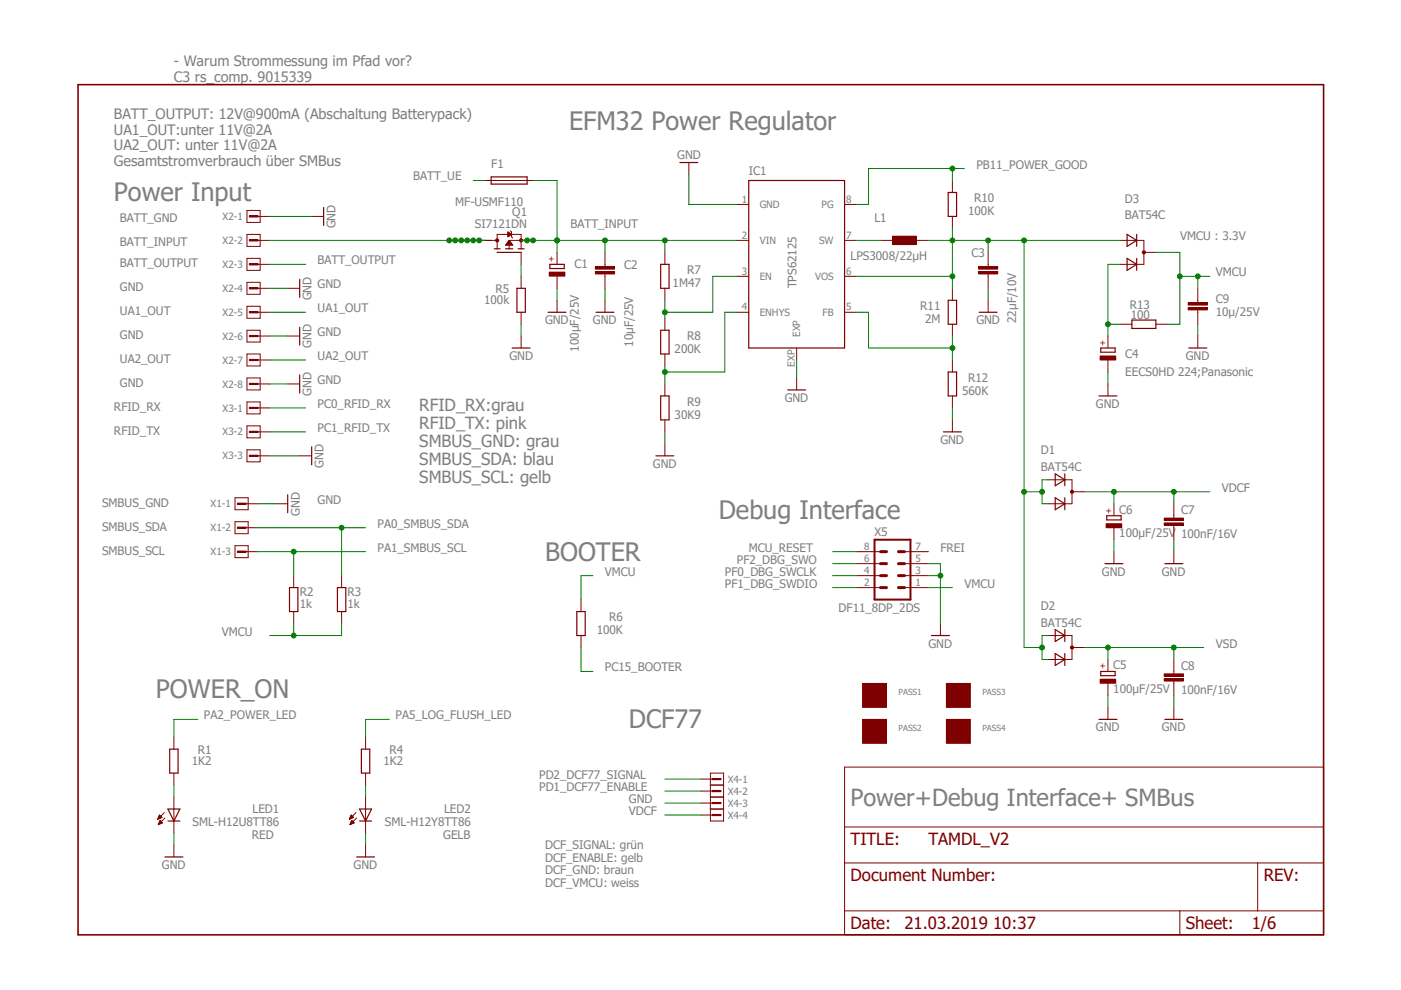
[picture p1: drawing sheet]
<svg xmlns="http://www.w3.org/2000/svg" width="297mm" height="210mm" viewBox="0 0 297 210" stroke-linecap="round" stroke-linejoin="round" font-family="sans-serif">
<path d="M16.5 17.9h264.1v180.3h-264.1z" fill="none" stroke="#7f0000" stroke-width=".34"/>
<g fill="none" stroke="#7f0000" stroke-width=".21">
<path d="M66.1 45.9h2.5M110.5 58.6v2.5M110.5 66.2v2.5M110.5 71.2v2.6M62.3 122v2.6M62.3 129.7v2.5M72.4 122v2.6M72.4 129.7v2.5M179.1 162.6h101.5v35.6h-101.5zM179.1 175.3h101.5M179.1 183h101.5M179.1 193.1h101.5"/>
<path d="M250.1 193.1v5.1M266.7 183v10.1"/>
</g>
<path d="M68.6 44v3.8M108.6 73.8h3.8M109.6 61.1h1.8v5.1h-1.8zM61.4 124.6h1.8v5.1h-1.8zM71.5 124.6h1.8v5.1h-1.8z" fill="none" stroke="#7f0000" stroke-width=".25"/>
<circle cx="110.5" cy="51" r=".33" fill="#7f0000"/>
<circle cx="110.5" cy="51" r=".33" fill="none" stroke="#7f0000" stroke-width=".21"/>
<circle cx="105.4" cy="51" r=".33" fill="#7f0000"/>
<g fill="none" stroke="#7f0000" stroke-width=".21">
<path d="M95.2 51h10.2M105.4 52.7v-3h5.1v3M107.3 51.9h1.4M107.3 51.8h1.3M107.4 51.7h1.1M107.4 51.6h1.1M107.5 51.5h.9M107.6 51.4h.7M107.7 51.4h.5M107.7 49.2l.8 .5-.8 .5zM107.7 50.1h.1M107.7 50h.2"/>
<path d="M107.7 50h.4M107.7 49.8h.5M107.7 49.7h.8M107.7 49.6h.6M107.7 49.5h.5M107.7 49.4h.3M107.7 49.3h.2M107.7 49.2h.1M107.7 51.3h.5M107.8 51.2h.3M107.9 51.1h.2M107.9 51v1.7"/>
<path d="M107.9 51l.8 1h-1.5zM108.2 48.9l.3 .3v1l.2 .3M110.5 53.5v2.5M113 51h-5.1M181.6 119.5h5.1M181.6 117h5.1M191.8 119.5h5M191.8 117h5M181.6 124.6h5.1M181.6 122h5.1M191.8 124.6h5M191.8 122h5"/>
<path d="M199.4 132.2v2.5M36.9 156.3v2.5M33.4 173.7h.1M33.5 173.6h.2M33.5 173.5h.4M33.6 173.4h.5M33.6 174.8h.1M33.6 173.3h.7M33.6 174.8h.2M33.7 173.2h.5M33.7 173.1h.5M33.7 174.7h.3"/>
<path d="M33.7 173.1h.4M33.7 174.6h.5M33.7 173h.3M33.7 174.5h.7M33.7 174.4h.7M33.8 172.9h.1M33.8 174.3h.5M33.8 174.2h.4M33.9 174.1h.2M33.9 174h.1M33.9 173.9l.6 .6-.9 .3zM34.3 173.3l-.5-.5-.4 .9"/>
<path d="M34.3 173.3l-.9 .4M34.8 172.3l-1.4 1.4M35 173.4l-1.4 1.4M36.9 163.9v2.6M36.9 169v7.6M36.9 179.2v2.5"/>
<circle cx="105.4" cy="51" r=".33"/>
</g>
<path d="M104.8 52.7h1.2M105.4 53.5h5.1M107.2 52.7h1.5M109.9 52.7h1.2M233.4 73.8h3v.9h-3zM197.5 134.7h3.8M36 158.8h1.8v5.1h-1.8zM35.6 171.5h2.5l-1.2 2.6zM35.6 174.1h2.5M35 181.7h3.8" fill="none" stroke="#7f0000" stroke-width=".25"/>
<path d="M185.4 114.4h7.6v12.7h-7.6z" fill="none" stroke="#7f0000" stroke-width=".42"/>
<path d="M186.7 117h1.3M186.7 119.5h1.3M190.5 117h1.3M190.5 119.5h1.3M186.7 122h1.3M186.7 124.6h1.3M190.5 122h1.3M190.5 124.6h1.3" fill="none" stroke="#7f0000" stroke-width=".63"/>
<path d="M233.3 75.5h3.3v.8h-3.3z" fill-rule="evenodd" fill="#7f0000"/>
<path d="M233.3 75.5h3.3v.8h-3.3zM234.9 71.2v2.6M234.9 76.3v2.6M254 63.7v.5M254 65.7v.5M234.9 81.4v2.5" fill="none" stroke="#7f0000" stroke-width=".21"/>
<path d="M233 83.9h3.8" fill="none" stroke="#7f0000" stroke-width=".25"/>
<path d="M251.9 64.2h4.1v.5h-4.1z" fill-rule="evenodd" fill="#7f0000"/>
<path d="M251.9 64.2h4.1v.5h-4.1z" fill="none" stroke="#7f0000" stroke-width=".21"/>
<path d="M251.9 65.2h4.1v.5h-4.1z" fill-rule="evenodd" fill="#7f0000"/>
<g fill="none" stroke="#7f0000" stroke-width=".21">
<path d="M118.1 63.7v2.5M237.4 68.7h2.6M245.1 68.7h2.5M251.9 65.2h4.1v.5h-4.1zM254 61.1v2.6M254 66.2v2.5M254 71.2v2.6M77.5 156.3v2.5M74.1 173.7h.1M74.1 173.6h.2M74.2 173.5h.3M74.2 173.4h.5"/>
<path d="M74.2 173.3h.7M74.2 174.8h.1M74.2 173.2h.7M74.2 174.8h.2M74.2 174.7h.4M74.3 173.1h.5M74.3 174.6h.5M74.3 173.1h.4M74.3 174.5h.8M74.4 173h.2M74.4 174.4h.6M74.4 172.9h.1"/>
<path d="M74.4 174.3h.5M74.5 174.2h.3M74.5 174.1h.3M74.5 174h.1M74.6 173.9l.5 .6-.9 .3zM75 173.3l-.5-.5-.4 .9M75 173.3l-.9 .4M75.5 172.3l-1.4 1.4M75.6 173.4l-1.4 1.4M77.5 163.9v2.6M77.5 169v7.6M77.5 179.2v2.5"/>
</g>
<path d="M116.6 56h3v.9h-3zM116.2 66.2h3.8M240 67.9h5.1v1.7h-5.1zM252 73.8h3.9M76.6 158.8h1.8v5.1h-1.8zM76.2 171.5h2.6l-1.3 2.6zM76.2 174.1h2.6M75.6 181.7h3.8" fill="none" stroke="#7f0000" stroke-width=".25"/>
<path d="M116.5 57.7h3.3v.8h-3.3z" fill-rule="evenodd" fill="#7f0000"/>
<path d="M116.5 57.7h3.3v.8h-3.3zM118.1 53.5v2.5M118.1 58.6v2.5M128.3 56v.6M128.3 58.1v.5" fill="none" stroke="#7f0000" stroke-width=".21"/>
<path d="M126.2 57.6h4.1v.5h-4.1z" fill-rule="evenodd" fill="#7f0000"/>
<path d="M126.2 57.6h4.1v.5h-4.1z" fill="none" stroke="#7f0000" stroke-width=".21"/>
<path d="M126.2 56.6h4.1v.5h-4.1z" fill-rule="evenodd" fill="#7f0000"/>
<g fill="none" stroke="#7f0000" stroke-width=".21">
<path d="M146 34.5v2.5M201.9 38.3v2.5M126.2 56.6h4.1v.5h-4.1zM128.3 53.5v2.5M128.3 58.6v2.5M141 53.5v2.5M156.2 51h2.5M156.2 58.6h2.5M156.2 43.3h2.5M179.1 51h2.5M179.1 58.6h2.5M179.1 43.3h2.5"/>
<path d="M201.9 45.9v2.5M209.5 56v.6M209.5 58.1v.5M128.3 63.7v2.5M141 61.1v2.6M141 67.5v2.5M141 75.1v2.5M156.2 66.2h2.5M168.9 73.8v2.5M179.1 66.2h2.5M201.9 61.1v2.6M201.9 68.7v2.5"/>
<path d="M201.9 76.3v2.6M141 81.4v2.5M141 89v2.6M141 94.1v2.5M168.9 80.1v2.6M201.9 83.9v2.6"/>
</g>
<path d="M144.1 34.5h3.9M158.7 38.3h20.4v35.5h-20.4zM140.1 56h1.8v5.1h-1.8zM201 40.8h1.8v5.1h-1.8zM126.4 66.2h3.8M140.1 70h1.8v5.1h-1.8zM201 78.9h1.8v5h-1.8zM201 63.7h1.8v5h-1.8zM139.1 96.6h3.8M140.1 83.9h1.8v5.1h-1.8zM167 82.7h3.8" fill="none" stroke="#7f0000" stroke-width=".25"/>
<path d="M207.5 57.6h4v.5h-4z" fill-rule="evenodd" fill="#7f0000"/>
<path d="M207.5 57.6h4v.5h-4z" fill="none" stroke="#7f0000" stroke-width=".21"/>
<path d="M207.5 56.6h4v.5h-4z" fill-rule="evenodd" fill="#7f0000"/>
<path d="M207.5 56.6h4v.5h-4zM209.5 53.5v2.5M209.5 58.6v2.5M209.5 63.7v2.5M201.9 89v2.6" fill="none" stroke="#7f0000" stroke-width=".21"/>
<path d="M207.6 66.2h3.8M200 91.6h3.8" fill="none" stroke="#7f0000" stroke-width=".25"/>
<path d="M189.2 50.1h5.1v1.8h-5.1z" fill-rule="evenodd" fill="#7f0000"/>
<path d="M186.7 51h2.5M189.2 50.1h5.1v1.8h-5.1zM194.3 51h2.5" fill="none" stroke="#7f0000" stroke-width=".21"/>
<path d="M182.9 144.9h5.1v5.1h-5.1z" fill-rule="evenodd" fill="#7f0000"/>
<path d="M182.9 144.9h5.1v5.1h-5.1z" fill="none" stroke="#7f0000" stroke-width=".21"/>
<path d="M200.7 144.9h5v5.1h-5z" fill-rule="evenodd" fill="#7f0000"/>
<path d="M200.7 144.9h5v5.1h-5z" fill="none" stroke="#7f0000" stroke-width=".21"/>
<circle cx="227.3" cy="104.3" r=".33" fill="#7f0000"/>
<g fill="none" stroke="#7f0000" stroke-width=".21">
<path d="M222.2 101.7h5.1v5.1h-5.1M227.3 104.3h2.5"/>
<circle cx="227.3" cy="104.3" r=".33"/>
</g>
<path d="M223.7 100.5l2.1 1.2-2.1 1.3zM223.7 105.5l2.1 1.3-2.1 1.3zM225.8 100.5v2.5M225.8 105.5v2.6" fill="none" stroke="#7f0000" stroke-width=".25"/>
<circle cx="227.3" cy="137.3" r=".33" fill="#7f0000"/>
<g fill="none" stroke="#7f0000" stroke-width=".21">
<path d="M222.2 134.7h5.1v5.1h-5.1M227.3 137.3h2.5"/>
<circle cx="227.3" cy="137.3" r=".33"/>
</g>
<path d="M234.7 109.3h3v.9h-3zM223.7 133.5l2.1 1.2-2.1 1.3zM223.7 138.6l2.1 1.2-2.1 1.3zM225.8 133.5v2.5M225.8 138.6v2.5" fill="none" stroke="#7f0000" stroke-width=".25"/>
<path d="M234.5 111h3.3v.9h-3.3z" fill-rule="evenodd" fill="#7f0000"/>
<path d="M234.5 111h3.3v.9h-3.3zM236.2 106.8v2.5M236.2 111.9v2.5" fill="none" stroke="#7f0000" stroke-width=".21"/>
<path d="M233.4 142.4h3v.9h-3z" fill="none" stroke="#7f0000" stroke-width=".25"/>
<path d="M233.3 144h3.3v.9h-3.3z" fill-rule="evenodd" fill="#7f0000"/>
<path d="M248.9 109.3v.6M248.9 111.4v.5M234.9 139.8v2.6M233.3 144h3.3v.9h-3.3zM234.9 144.9v2.5" fill="none" stroke="#7f0000" stroke-width=".21"/>
<path d="M246.8 110.9h4.1v.5h-4.1z" fill-rule="evenodd" fill="#7f0000"/>
<path d="M246.8 110.9h4.1v.5h-4.1z" fill="none" stroke="#7f0000" stroke-width=".21"/>
<path d="M246.8 109.9h4.1v.5h-4.1z" fill-rule="evenodd" fill="#7f0000"/>
<path d="M246.8 109.9h4.1v.5h-4.1zM248.9 106.8v2.5M248.9 111.9v2.5M248.9 142.4v.5M248.9 144.4v.5" fill="none" stroke="#7f0000" stroke-width=".21"/>
<path d="M246.8 143.9h4.1v.5h-4.1z" fill-rule="evenodd" fill="#7f0000"/>
<path d="M246.8 143.9h4.1v.5h-4.1z" fill="none" stroke="#7f0000" stroke-width=".21"/>
<path d="M246.8 142.9h4.1v.5h-4.1z" fill-rule="evenodd" fill="#7f0000"/>
<path d="M248.9 139.8v2.6M246.8 142.9h4.1v.5h-4.1zM248.9 144.9v2.5" fill="none" stroke="#7f0000" stroke-width=".21"/>
<circle cx="242.5" cy="53.5" r=".33" fill="#7f0000"/>
<g fill="none" stroke="#7f0000" stroke-width=".21">
<path d="M102.9 38.3h10.1M237.4 51h5.1v5h-5.1M242.5 53.5h2.6M61 61.1h2.5M61 71.2h2.5M61 81.4h2.5M49.8 105.5h2.8v2.6h-2.8zM52.1 106.8h2.5M58.5 106.8h2.5M236.2 117v2.5M248.9 117v2.5M234.9 150v2.5"/>
<path d="M248.9 150v2.5"/>
<circle cx="242.5" cy="53.5" r=".33"/>
</g>
<g fill="none" stroke="#7f0000" stroke-width=".25">
<path d="M104.1 37.5h7.7v1.5h-7.7zM63.5 59.2v3.8M239 49.7l2 1.3-2 1.2zM239 54.8l2 1.2-2 1.3zM241 49.7v2.5M241 54.8v2.5M63.5 69.4v3.8M63.5 79.5v3.8M61 104.9v3.8M234.3 119.5h3.8M247 119.5h3.8M233 152.5h3.8"/>
<path d="M247 152.5h3.8"/>
</g>
<path d="M50.3 106.7h1.9v.2h-1.9z" fill-rule="evenodd" fill="#7f0000"/>
<path d="M49.8 110.6h2.8v2.6h-2.8zM50.3 106.7h1.9v.2h-1.9zM52.1 111.9h2.5" fill="none" stroke="#7f0000" stroke-width=".21"/>
<path d="M50.3 111.8h1.9v.2h-1.9z" fill-rule="evenodd" fill="#7f0000"/>
<path d="M49.8 115.7h2.8v2.5h-2.8zM50.3 111.8h1.9v.2h-1.9zM52.1 117h2.5" fill="none" stroke="#7f0000" stroke-width=".21"/>
<path d="M50.3 116.8h1.9v.3h-1.9z" fill-rule="evenodd" fill="#7f0000"/>
<path d="M50.3 116.8h1.9v.3h-1.9zM148.6 165.2h2.5M150.6 163.9h2.8v2.6h-2.8z" fill="none" stroke="#7f0000" stroke-width=".21"/>
<path d="M151 165.1h1.9v.2h-1.9z" fill-rule="evenodd" fill="#7f0000"/>
<path d="M148.6 167.7h2.5M150.6 166.5h2.8v2.5h-2.8zM151 165.1h1.9v.2h-1.9z" fill="none" stroke="#7f0000" stroke-width=".21"/>
<path d="M151 167.6h1.9v.3h-1.9z" fill-rule="evenodd" fill="#7f0000"/>
<path d="M148.6 170.3h2.5M150.6 169h2.8v2.5h-2.8zM151 167.6h1.9v.3h-1.9z" fill="none" stroke="#7f0000" stroke-width=".21"/>
<path d="M151 170.1h1.9v.3h-1.9z" fill-rule="evenodd" fill="#7f0000"/>
<path d="M148.6 172.8h2.5M150.6 171.5h2.8v2.6h-2.8zM151 170.1h1.9v.3h-1.9z" fill="none" stroke="#7f0000" stroke-width=".21"/>
<path d="M151 172.7h1.9v.2h-1.9z" fill-rule="evenodd" fill="#7f0000"/>
<path d="M151 172.7h1.9v.2h-1.9z" fill="none" stroke="#7f0000" stroke-width=".21"/>
<path d="M182.9 152.5h5.1v5.1h-5.1z" fill-rule="evenodd" fill="#7f0000"/>
<path d="M182.9 152.5h5.1v5.1h-5.1z" fill="none" stroke="#7f0000" stroke-width=".21"/>
<path d="M200.7 152.5h5v5.1h-5z" fill-rule="evenodd" fill="#7f0000"/>
<path d="M52.4 85.2h2.8v2.6h-2.8zM54.6 86.5h2.6M63.5 96.6h2.6M200.7 152.5h5v5.1h-5z" fill="none" stroke="#7f0000" stroke-width=".21"/>
<path d="M66.1 94.7v3.9" fill="none" stroke="#7f0000" stroke-width=".25"/>
<path d="M52.9 86.4h1.8v.2h-1.8z" fill-rule="evenodd" fill="#7f0000"/>
<path d="M52.4 90.3h2.8v2.5h-2.8zM52.9 86.4h1.8v.2h-1.8zM54.6 91.6h2.6" fill="none" stroke="#7f0000" stroke-width=".21"/>
<path d="M52.9 91.4h1.8v.3h-1.8z" fill-rule="evenodd" fill="#7f0000"/>
<path d="M52.4 95.4h2.8v2.5h-2.8zM52.9 91.4h1.8v.3h-1.8zM54.6 96.6h2.6" fill="none" stroke="#7f0000" stroke-width=".21"/>
<path d="M52.9 96.5h1.8v.3h-1.8z" fill-rule="evenodd" fill="#7f0000"/>
<path d="M52.4 44.6h2.8v2.6h-2.8zM54.6 45.9h2.6M52.9 96.5h1.8v.3h-1.8z" fill="none" stroke="#7f0000" stroke-width=".21"/>
<path d="M52.9 45.8h1.8v.2h-1.8z" fill-rule="evenodd" fill="#7f0000"/>
<path d="M52.4 49.7h2.8v2.5h-2.8zM52.9 45.8h1.8v.2h-1.8zM54.6 51h2.6" fill="none" stroke="#7f0000" stroke-width=".21"/>
<path d="M52.9 50.8h1.8v.3h-1.8z" fill-rule="evenodd" fill="#7f0000"/>
<path d="M52.4 54.8h2.8v2.5h-2.8zM52.9 50.8h1.8v.3h-1.8zM54.6 56h2.6" fill="none" stroke="#7f0000" stroke-width=".21"/>
<path d="M52.9 55.9h1.8v.3h-1.8z" fill-rule="evenodd" fill="#7f0000"/>
<path d="M52.4 59.9h2.8v2.5h-2.8zM52.9 55.9h1.8v.3h-1.8zM54.6 61.1h2.6" fill="none" stroke="#7f0000" stroke-width=".21"/>
<path d="M52.9 61h1.8v.3h-1.8z" fill-rule="evenodd" fill="#7f0000"/>
<path d="M52.4 64.9h2.8v2.6h-2.8zM52.9 61h1.8v.3h-1.8zM54.6 66.2h2.6" fill="none" stroke="#7f0000" stroke-width=".21"/>
<path d="M52.9 66.1h1.8v.2h-1.8z" fill-rule="evenodd" fill="#7f0000"/>
<path d="M52.4 70h2.8v2.5h-2.8zM52.9 66.1h1.8v.2h-1.8zM54.6 71.2h2.6" fill="none" stroke="#7f0000" stroke-width=".21"/>
<path d="M52.9 71.1h1.8v.3h-1.8z" fill-rule="evenodd" fill="#7f0000"/>
<path d="M52.4 75.1h2.8v2.5h-2.8zM52.9 71.1h1.8v.3h-1.8zM54.6 76.3h2.6" fill="none" stroke="#7f0000" stroke-width=".21"/>
<path d="M52.9 76.2h1.8v.3h-1.8z" fill-rule="evenodd" fill="#7f0000"/>
<path d="M52.9 76.2h1.8v.3h-1.8zM52.4 80.1h2.8v2.6h-2.8zM54.6 81.4h2.6" fill="none" stroke="#7f0000" stroke-width=".21"/>
<path d="M52.9 81.3h1.8v.2h-1.8z" fill-rule="evenodd" fill="#7f0000"/>
<path d="M52.9 81.3h1.8v.2h-1.8zM123.2 127.1v2.6M123.2 134.7v2.6" fill="none" stroke="#7f0000" stroke-width=".21"/>
<path d="M122.3 129.7h1.8v5h-1.8z" fill="none" stroke="#7f0000" stroke-width=".25"/>
<path d="M57.2 45.9h8.9M57.2 61.1h3.8M57.2 71.2h3.8M110.5 68.7v2.5M57.2 81.4h3.8M196.8 119.5h2.6v2.5h-2.6M36.9 176.6v2.6" fill="none" stroke="#007f00" stroke-width=".21"/>
<circle cx="199.4" cy="122" r=".51" fill="#007f00"/>
<g fill="none" stroke="#007f00" stroke-width=".21">
<path d="M100.3 38.3h2.6M146 37v6.3h10.2M57.2 51h39.3M57.2 66.2h7.6M57.2 76.3h7.6M118.1 61.1v2.6M128.3 61.1v2.6M168.9 76.3v3.8M209.5 61.1v2.6M234.9 78.9v2.5M254 68.7v2.5M57.2 96.6h6.3"/>
<path d="M141 91.6v2.5M201.9 86.5v2.5M54.6 106.8h3.9M236.2 114.4v2.6M248.9 114.4v2.6M199.4 122v10.2M234.9 147.4v2.6M248.9 147.4v2.6M77.5 176.6v2.6M141 170.3h7.6"/>
<circle cx="199.4" cy="122" r=".51"/>
</g>
<circle cx="95.2" cy="51" r=".51" fill="#007f00"/>
<g fill="none" stroke="#007f00" stroke-width=".21">
<path d="M96.5 51h1.3"/>
<circle cx="95.2" cy="51" r=".51"/>
</g>
<circle cx="96.5" cy="51" r=".51" fill="#007f00"/>
<g fill="none" stroke="#007f00" stroke-width=".21">
<path d="M97.8 51h1.3"/>
<circle cx="96.5" cy="51" r=".51"/>
</g>
<circle cx="97.8" cy="51" r=".51" fill="#007f00"/>
<g fill="none" stroke="#007f00" stroke-width=".21">
<path d="M99.1 51h1.2"/>
<circle cx="97.8" cy="51" r=".51"/>
</g>
<circle cx="99.1" cy="51" r=".51" fill="#007f00"/>
<g fill="none" stroke="#007f00" stroke-width=".21">
<path d="M100.3 51h1.3"/>
<circle cx="99.1" cy="51" r=".51"/>
</g>
<circle cx="100.3" cy="51" r=".51" fill="#007f00"/>
<g fill="none" stroke="#007f00" stroke-width=".21">
<path d="M101.6 51h1.3"/>
<circle cx="100.3" cy="51" r=".51"/>
</g>
<circle cx="101.6" cy="51" r=".51" fill="#007f00"/>
<g fill="none" stroke="#007f00" stroke-width=".21">
<path d="M62.3 132.2v2.5M72.4 132.2v2.5h-15.2"/>
<circle cx="101.6" cy="51" r=".51"/>
</g>
<circle cx="62.3" cy="134.7" r=".51" fill="#007f00"/>
<g fill="none" stroke="#007f00" stroke-width=".21">
<path d="M250.1 58.6h6.4M254 58.6v2.5M196.8 124.6h5.1"/>
<circle cx="62.3" cy="134.7" r=".51"/>
</g>
<circle cx="253.9" cy="58.6" r=".51" fill="#007f00"/>
<g fill="none" stroke="#007f00" stroke-width=".21">
<path d="M245.1 53.5h5v15.2h-2.5"/>
<circle cx="253.9" cy="58.6" r=".51"/>
</g>
<circle cx="250.1" cy="58.6" r=".51" fill="#007f00"/>
<g fill="none" stroke="#007f00" stroke-width=".21">
<path d="M229.8 104.3h19.1M236.2 104.3v2.5M125.7 122h-2.5v5.1"/>
<circle cx="250.1" cy="58.6" r=".51"/>
</g>
<circle cx="236.2" cy="104.3" r=".51" fill="#007f00"/>
<g fill="none" stroke="#007f00" stroke-width=".21">
<path d="M256.5 104.3h-7.6v2.5"/>
<circle cx="236.2" cy="104.3" r=".51"/>
</g>
<circle cx="248.9" cy="104.3" r=".51" fill="#007f00"/>
<g fill="none" stroke="#007f00" stroke-width=".21">
<path d="M110.5 56v2.6M234.9 56v15.2M234.9 68.7h2.5M176.5 119.5h5.1M176.5 117h5.1M176.5 122h5.1M176.5 124.6h5.1M41.9 152.5h-5v3.8M36.9 166.5v2.5M141 172.8h7.6M141 167.7h7.6M141 165.2h7.6"/>
<circle cx="248.9" cy="104.3" r=".51"/>
</g>
<circle cx="234.9" cy="68.7" r=".51" fill="#007f00"/>
<g fill="none" stroke="#007f00" stroke-width=".21">
<path d="M234.9 56h2.5"/>
<circle cx="234.9" cy="68.7" r=".51"/>
</g>
<circle cx="113" cy="51" r=".51" fill="#007f00"/>
<g fill="none" stroke="#007f00" stroke-width=".21">
<path d="M110.5 51h2.5"/>
<circle cx="113" cy="51" r=".51"/>
</g>
<circle cx="111.8" cy="51" r=".51" fill="#007f00"/>
<g fill="none" stroke="#007f00" stroke-width=".21">
<path d="M113 51h28v2.5M118.1 51v2.5M128.3 51v2.5"/>
<circle cx="111.8" cy="51" r=".51"/>
</g>
<circle cx="128.3" cy="51" r=".51" fill="#007f00"/>
<g fill="none" stroke="#007f00" stroke-width=".21">
<path d="M141 51h15.2"/>
<circle cx="128.3" cy="51" r=".51"/>
</g>
<circle cx="141" cy="51" r=".51" fill="#007f00"/>
<circle cx="141" cy="51" r=".51" fill="none" stroke="#007f00" stroke-width=".21"/>
<circle cx="118.1" cy="51" r=".51" fill="#007f00"/>
<g fill="none" stroke="#007f00" stroke-width=".21">
<path d="M113 38.3h5.1v12.7"/>
<circle cx="118.1" cy="51" r=".51"/>
</g>
<circle cx="118.1" cy="51" r=".51" fill="#007f00"/>
<g fill="none" stroke="#007f00" stroke-width=".21">
<path d="M156.2 58.6h-5.1v7.6h-10.1M141 63.7v3.8M82.5 152.5h-5v3.8M77.5 166.5v2.5"/>
<circle cx="118.1" cy="51" r=".51"/>
</g>
<circle cx="141" cy="66.2" r=".51" fill="#007f00"/>
<g fill="none" stroke="#007f00" stroke-width=".21">
<path d="M141 77.6v3.8M153.7 66.2v12.7h-12.7"/>
<circle cx="141" cy="66.2" r=".51"/>
</g>
<circle cx="141" cy="78.9" r=".51" fill="#007f00"/>
<g fill="none" stroke="#007f00" stroke-width=".21">
<path d="M201.9 35.7v2.6M204.5 35.7h-20.4v7.6h-2.5M181.6 51h5.1M153.7 66.2h2.5"/>
<circle cx="141" cy="78.9" r=".51"/>
</g>
<circle cx="201.9" cy="35.7" r=".51" fill="#007f00"/>
<g fill="none" stroke="#007f00" stroke-width=".21">
<path d="M184.1 66.2v7.6h17.8M201.9 71.2v5.1"/>
<circle cx="201.9" cy="35.7" r=".51"/>
</g>
<circle cx="201.9" cy="73.8" r=".51" fill="#007f00"/>
<g fill="none" stroke="#007f00" stroke-width=".21">
<path d="M181.6 66.2h2.5M217.1 104.3h3.8M222.2 101.7h-1.3v5.1h1.3"/>
<circle cx="201.9" cy="73.8" r=".51"/>
</g>
<circle cx="220.9" cy="104.3" r=".51" fill="#007f00"/>
<g fill="none" stroke="#007f00" stroke-width=".21">
<path d="M217.1 104.3v33h3.8M222.2 134.7h-1.3v5.1h1.3"/>
<circle cx="220.9" cy="104.3" r=".51"/>
</g>
<circle cx="220.9" cy="137.3" r=".51" fill="#007f00"/>
<g fill="none" stroke="#007f00" stroke-width=".21">
<path d="M196.8 51h5.1"/>
<circle cx="220.9" cy="137.3" r=".51"/>
</g>
<circle cx="201.9" cy="51" r=".51" fill="#007f00"/>
<g fill="none" stroke="#007f00" stroke-width=".21">
<path d="M209.5 51v2.5M217.1 51h20.3"/>
<circle cx="201.9" cy="51" r=".51"/>
</g>
<circle cx="209.5" cy="51" r=".51" fill="#007f00"/>
<g fill="none" stroke="#007f00" stroke-width=".21">
<path d="M201.9 51h15.2M201.9 48.4v12.7"/>
<circle cx="209.5" cy="51" r=".51"/>
</g>
<circle cx="201.9" cy="58.6" r=".51" fill="#007f00"/>
<g fill="none" stroke="#007f00" stroke-width=".21">
<path d="M181.6 58.6h20.3M217.1 51v53.3"/>
<circle cx="201.9" cy="58.6" r=".51"/>
</g>
<circle cx="217.1" cy="51" r=".51" fill="#007f00"/>
<circle cx="217.1" cy="51" r=".51" fill="none" stroke="#007f00" stroke-width=".21"/>
<circle cx="217.1" cy="104.3" r=".51" fill="#007f00"/>
<g fill="none" stroke="#007f00" stroke-width=".21">
<path d="M229.8 137.3h19.1v2.5M234.9 137.3v2.5"/>
<circle cx="217.1" cy="104.3" r=".51"/>
</g>
<circle cx="234.9" cy="137.3" r=".51" fill="#007f00"/>
<g fill="none" stroke="#007f00" stroke-width=".21">
<path d="M248.9 137.3h6.3"/>
<circle cx="234.9" cy="137.3" r=".51"/>
</g>
<circle cx="248.9" cy="137.3" r=".51" fill="#007f00"/>
<g fill="none" stroke="#007f00" stroke-width=".21">
<path d="M57.2 56h7.6M57.2 86.5h7.6M57.2 91.6h7.6M54.6 111.9h22.9M72.4 111.9v10.1"/>
<circle cx="248.9" cy="137.3" r=".51"/>
</g>
<circle cx="72.4" cy="111.9" r=".51" fill="#007f00"/>
<g fill="none" stroke="#007f00" stroke-width=".21">
<path d="M54.6 117h22.9M62.3 117v5"/>
<circle cx="72.4" cy="111.9" r=".51"/>
</g>
<circle cx="62.3" cy="117" r=".51" fill="#007f00"/>
<g fill="none" stroke="#007f00" stroke-width=".21">
<path d="M123.2 137.3v5.1h2.5"/>
<circle cx="62.3" cy="117" r=".51"/>
</g>
<g font-size="5.4" fill="#7f7f7f">
<text x="120.6" y="27.5">EFM32 Power Regulator</text>
<text x="24.2" y="42.7">Power Input</text>
<text x="152.4" y="110">Debug Interface</text>
<text x="115.6" y="118.9">BOOTER</text>
<text x="33.1" y="148.1">POWER_ON</text>
<text x="133.3" y="154.4">DCF77</text>
</g>
<text font-size="5" fill="#7f7f7f" x="180.3" y="170.9">Power+Debug Interface+ SMBus</text>
<g font-size="3.6" fill="#7f7f7f">
<text x="88.9" y="87.1">RFID_RX:grau</text>
<text x="88.9" y="90.9">RFID_TX: pink</text>
<text x="88.9" y="94.7">SMBUS_GND: grau</text>
<text x="88.9" y="98.6">SMBUS_SDA: blau</text>
<text x="88.9" y="102.4">SMBUS_SCL: gelb</text>
</g>
<g font-size="3.6" fill="#7f0000">
<text x="180.3" y="179.2">TITLE:</text>
<text x="196.8" y="179.2">TAMDL_V2</text>
<text x="180.3" y="186.8">Document Number:</text>
<text x="267.9" y="186.8">REV:</text>
<text x="180.3" y="196.9">Date:</text>
<text x="191.8" y="196.9">21.03.2019 10:37</text>
<text x="251.4" y="196.9">Sheet:</text>
<text x="265.4" y="196.9">1/6</text>
</g>
<g font-size="3" fill="#7f7f7f">
<text x="36.9" y="14.1">- Warum Strommessung im Pfad vor?</text>
<text x="36.9" y="17.3">C3 rs_comp. 9015339</text>
<text x="24.2" y="25.3">BATT_OUTPUT: 12V@900mA (Abschaltung Batterypack)</text>
<text x="24.2" y="28.6">UA1_OUT:unter 11V@2A</text>
<text x="24.2" y="31.8">UA2_OUT: unter 11V@2A</text>
<text x="24.2" y="35.1">Gesamtstromverbrauch über SMBus</text>
</g>
<g font-size="2.5" fill="#7f7f7f">
<text x="104.1" y="35.6">F1</text>
<text x="143.6" y="33.7">GND</text>
<text x="207" y="35.7">PB11_POWER_GOOD</text>
<text x="87.6" y="38.3">BATT_UE</text>
<text x="158.7" y="37">IC1</text>
<text x="25.4" y="47.2">BATT_GND</text>
<text x="96.5" y="43.7">MF-USMF110</text>
<text x="108.6" y="45.9">Q1</text>
<text x="185.4" y="47">L1</text>
<text x="205.3" y="45.6">100K</text>
<text x="206.5" y="42.8">R10</text>
<text x="238.5" y="46.5">BAT54C</text>
<text x="238.5" y="43">D3</text>
<text x="25.4" y="52.2">BATT_INPUT</text>
<text x="71.2" y="48.4" transform="rotate(-90 71.2 48.4)">GND</text>
<text x="100.7" y="48.4">SI7121DN</text>
<text x="121" y="48.3">BATT_INPUT</text>
<text x="250.2" y="51">VMCU : 3.3V</text>
<text x="25.4" y="56.7">BATT_OUTPUT</text>
<text x="67.3" y="56">BATT_OUTPUT</text>
<text x="121.8" y="56.8">C1</text>
<text x="132.3" y="56.9">C2</text>
<text x="145.7" y="58">R7</text>
<text x="180.3" y="55.2">LPS3008/22µH</text>
<text x="206" y="54.4">C3</text>
<text x="257.8" y="58.6">VMCU</text>
<text x="25.4" y="61.8">GND</text>
<text x="66.1" y="63.7" transform="rotate(-90 66.1 63.7)">GND</text>
<text x="67.3" y="61.1">GND</text>
<text x="102.7" y="64.4">100k</text>
<text x="105" y="62.1">R5</text>
<text x="142.6" y="60.9">1M47</text>
<text x="168.9" y="61.1" transform="rotate(-90 168.9 61.1)">TPS62125</text>
<text x="195.1" y="65.7">R11</text>
<text x="239.5" y="65.5">R13</text>
<text x="257.8" y="64.3">C9</text>
<text x="25.4" y="66.8">UA1_OUT</text>
<text x="25.4" y="71.9">GND</text>
<text x="67.3" y="71.3">GND</text>
<text x="67.3" y="66.2">UA1_OUT</text>
<text x="115.6" y="68.7">GND</text>
<text x="125.7" y="68.7">GND</text>
<text x="196.1" y="68.5">2M</text>
<text x="207" y="68.7">GND</text>
<text x="215.5" y="68.5" transform="rotate(-90 215.5 68.5)">22µF/10V</text>
<text x="239.7" y="67.6">100</text>
<text x="257.8" y="67.1">10µ/25V</text>
<text x="25.4" y="77">UA2_OUT</text>
<text x="66.1" y="73.8" transform="rotate(-90 66.1 73.8)">GND</text>
<text x="67.3" y="76.3">UA2_OUT</text>
<text x="108" y="76.3">GND</text>
<text x="122.7" y="74.5" transform="rotate(-90 122.7 74.5)">100µF/25V</text>
<text x="134.2" y="73.5" transform="rotate(-90 134.2 73.5)">10µF/25V</text>
<text x="143" y="74.8">200K</text>
<text x="145.7" y="72">R8</text>
<text x="238.6" y="75.9">C4</text>
<text x="251.4" y="76.3">GND</text>
<text x="25.4" y="82">GND</text>
<text x="66.1" y="83.9" transform="rotate(-90 66.1 83.9)">GND</text>
<text x="67.3" y="81.4">GND</text>
<text x="204" y="83.7">560K</text>
<text x="205.3" y="80.9">R12</text>
<text x="238.6" y="79.7">EECS0HD 224;Panasonic</text>
<text x="24.2" y="87.1">RFID_RX</text>
<text x="67.3" y="86.5">PC0_RFID_RX</text>
<text x="143" y="88.8">30K9</text>
<text x="145.7" y="86">R9</text>
<text x="166.4" y="85.2">GND</text>
<text x="232.4" y="86.5">GND</text>
<text x="24.2" y="92.2">RFID_TX</text>
<text x="67.3" y="91.6">PC1_RFID_TX</text>
<text x="199.4" y="94.1">GND</text>
<text x="68.6" y="99.2" transform="rotate(-90 68.6 99.2)">GND</text>
<text x="138.4" y="99.2">GND</text>
<text x="220.7" y="99.8">BAT54C</text>
<text x="220.7" y="96.3">D1</text>
<text x="21.6" y="107.4">SMBUS_GND</text>
<text x="67.3" y="106.8">GND</text>
<text x="259" y="104.3">VDCF</text>
<text x="21.6" y="112.5">SMBUS_SDA</text>
<text x="63.5" y="109.3" transform="rotate(-90 63.5 109.3)">GND</text>
<text x="80" y="111.9">PA0_SMBUS_SDA</text>
<text x="185.4" y="113.7">X5</text>
<text x="237.3" y="114">100µF/25V</text>
<text x="237.3" y="108.9">C6</text>
<text x="250.4" y="109">C7</text>
<text x="21.6" y="117.6">SMBUS_SCL</text>
<text x="80" y="117">PA1_SMBUS_SCL</text>
<text x="156.2" y="119.5">PF2_DBG_SWO</text>
<text x="158.7" y="117">MCU_RESET</text>
<text x="199.4" y="117">FREI</text>
<text x="250.4" y="114">100nF/16V</text>
<text x="128.3" y="122">VMCU</text>
<text x="153.7" y="122">PF0_DBG_SWCLK</text>
<text x="153.7" y="124.6">PF1_DBG_SWDIO</text>
<text x="204.5" y="124.6">VMCU</text>
<text x="233.6" y="122">GND</text>
<text x="246.3" y="122">GND</text>
<text x="63.5" y="126.4">R2</text>
<text x="63.5" y="128.9">1k</text>
<text x="73.7" y="126.4">R3</text>
<text x="73.7" y="128.9">1k</text>
<text x="129.2" y="131.7">R6</text>
<text x="177.8" y="129.7">DF11_8DP_2DS</text>
<text x="220.7" y="129.3">D2</text>
<text x="47" y="134.7">VMCU</text>
<text x="126.5" y="134.5">100K</text>
<text x="196.8" y="137.3">GND</text>
<text x="220.7" y="132.8">BAT54C</text>
<text x="257.8" y="137.3">VSD</text>
<text x="128.3" y="142.4">PC15_BOOTER</text>
<text x="236" y="141.9">C5</text>
<text x="250.4" y="142">C8</text>
<text x="236" y="146.9">100µF/25V</text>
<text x="250.4" y="147.1">100nF/16V</text>
<text x="43.2" y="152.5">PA2_POWER_LED</text>
<text x="83.9" y="152.5">PA5_LOG_FLUSH_LED</text>
<text x="232.4" y="155.1">GND</text>
<text x="246.3" y="155.1">GND</text>
<text x="41.9" y="159.9">R1</text>
<text x="82.6" y="159.9">R4</text>
<text x="40.7" y="162.1">1K2</text>
<text x="81.3" y="162.1">1K2</text>
<text x="114.3" y="167.7">PD1_DCF77_ENABLE</text>
<text x="114.3" y="165.2">PD2_DCF77_SIGNAL</text>
<text x="53.5" y="172.3">LED1</text>
<text x="94.1" y="172.3">LED2</text>
<text x="133.3" y="172.8">VDCF</text>
<text x="133.3" y="170.3">GND</text>
<text x="40.8" y="175.2">SML-H12U8TT86</text>
<text x="53.4" y="177.9">RED</text>
<text x="81.6" y="175.2">SML-H12Y8TT86</text>
<text x="94" y="177.9">GELB</text>
<text x="34.3" y="184.2">GND</text>
<text x="75" y="184.2">GND</text>
<text x="115.6" y="180">DCF_SIGNAL: grün</text>
<text x="115.6" y="182.7">DCF_ENABLE: gelb</text>
<text x="115.6" y="185.4">DCF_GND: braun</text>
<text x="115.6" y="188">DCF_VMCU: weiss</text>
</g>
<g font-size="2.1" fill="#7f7f7f">
<text x="47.2" y="46.7">X2-1</text>
<text x="157.3" y="43">1</text>
<text x="161.1" y="44.1">GND</text>
<text x="174.2" y="44.1">PG</text>
<text x="179.4" y="43">8</text>
<text x="47.2" y="51.7">X2-2</text>
<text x="157.3" y="50.6">2</text>
<text x="161.1" y="51.7">VIN</text>
<text x="173.6" y="51.7">SW</text>
<text x="179.4" y="50.6">7</text>
<text x="47.2" y="56.8">X2-3</text>
<text x="157.3" y="58.2">3</text>
<text x="161.1" y="59.4">EN</text>
<text x="172.8" y="59.4">VOS</text>
<text x="179.4" y="58.2">6</text>
<text x="47.2" y="61.9">X2-4</text>
<text x="157.3" y="65.8">4</text>
<text x="179.4" y="65.8">5</text>
<text x="47.2" y="67">X2-5</text>
<text x="161.1" y="67">ENHYS</text>
<text x="169.7" y="71.5" transform="rotate(-90 169.7 71.5)">EXP</text>
<text x="174.4" y="67">FB</text>
<text x="47.2" y="72.1">X2-6</text>
<text x="47.2" y="77.1">X2-7</text>
<text x="168.5" y="77.8" transform="rotate(-90 168.5 77.8)">EXP</text>
<text x="47.2" y="82.2">X2-8</text>
<text x="47.2" y="87.2">X3-1</text>
<text x="47.2" y="92.3">X3-2</text>
<text x="47.2" y="97.4">X3-3</text>
<text x="44.7" y="107.6">X1-1</text>
<text x="44.7" y="112.6">X1-2</text>
<text x="44.7" y="117.7">X1-3</text>
<text x="183.2" y="119.2">6</text>
<text x="183.2" y="116.6">8</text>
<text x="194.1" y="119.2">5</text>
<text x="194.1" y="116.6">7</text>
<text x="183.2" y="124.2">2</text>
<text x="183.2" y="121.7">4</text>
<text x="194.1" y="124.2">1</text>
<text x="194.1" y="121.7">3</text>
<text x="154.3" y="165.9">X4-1</text>
<text x="154.3" y="168.5">X4-2</text>
<text x="154.3" y="171">X4-3</text>
<text x="154.3" y="173.6">X4-4</text>
</g>
<g font-size="1.8" fill="#7f0000">
<text x="117.5" y="55.6" transform="rotate(-90 117.5 55.6)">+</text>
<text x="234.4" y="73.4" transform="rotate(-90 234.4 73.4)">+</text>
<text x="235.6" y="108.9" transform="rotate(-90 235.6 108.9)">+</text>
<text x="234.4" y="141.9" transform="rotate(-90 234.4 141.9)">+</text>
</g>
<g font-size="1.8" fill="#7f7f7f">
<text x="190.5" y="147.4">PASS1</text>
<text x="208.3" y="147.4">PASS3</text>
<text x="190.5" y="155.1">PASS2</text>
<text x="208.3" y="155.1">PASS4</text>
</g>
</svg>
